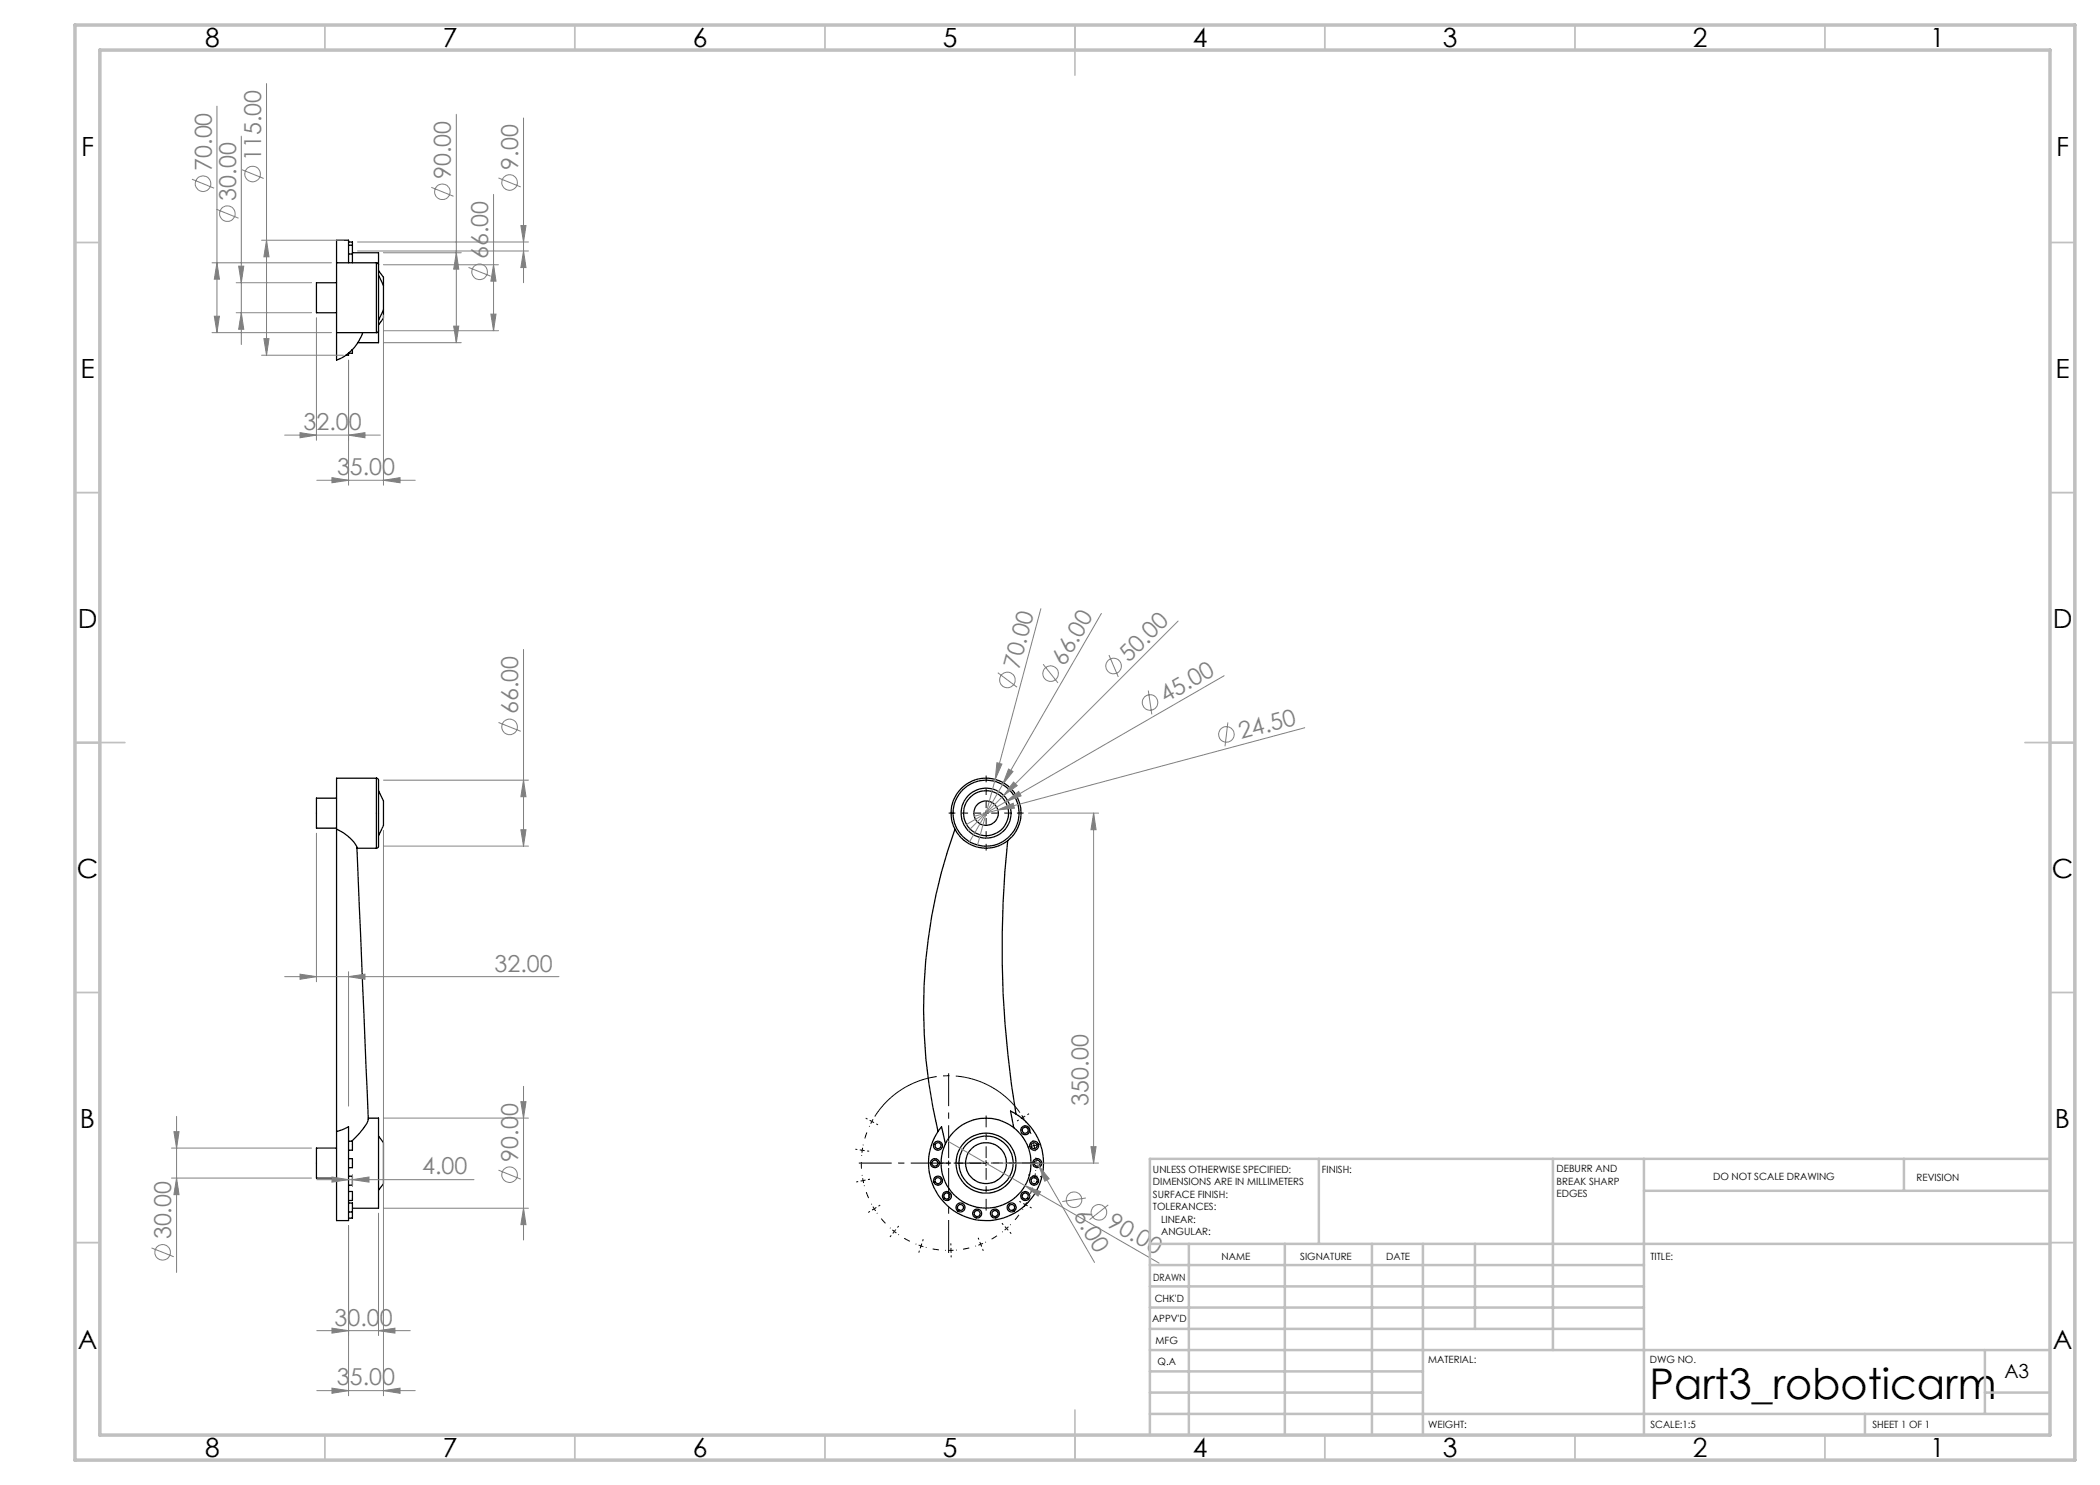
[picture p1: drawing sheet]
<svg xmlns="http://www.w3.org/2000/svg" width="420mm" height="297mm" viewBox="0 0 420 297" stroke-linecap="round" stroke-linejoin="round" font-family="sans-serif">
<g fill="none" stroke="#000" stroke-width=".25">
<path d="M67.3 52.6v13.9M67.3 56.5h-4v6h4M67.3 52.6v-4.6h2.4v4.6M67.3 52.6h8M69.7 48.4h.8v.6M69.7 50.8h.8M69.7 49h.8M70.5 50.5h5.2v2.4M70.5 50.8v1.8M70.5 49.1v1.7M70.5 49v.1M75.3 52.6h.2l.2 .3"/>
<path d="M75.3 52.6v13.9M75.7 52.9v13.2M75.7 54.1l1 1.4v1.6M75.7 55l1 2.1M76.7 57.1v4.9M67.3 66.6v5.4M67.3 66.5h8M70.3 70.1h.2M70.5 70.1v.6h-.8v.3h-.5M70.5 69.9v.2M72.6 66.5a9.2 9.2 0 0 1-5.3 5.5M75.7 66.1l-.2 .4h-.2"/>
<path d="M75.7 66.1v2.4h-4.2M76.7 62v1.6l-1 1.4M76.7 62l-1 2.1M67.3 159.6h-4v6h4M75.3 155.6l.4 .4v13.3l-.2 .3h-.2M75.3 155.6h-8v10.2M75.3 155.6v14M75.7 158.1l1 2.1v4.9l-1 2M67.3 165.8a7.5 7.5 0 0 1 4.1 3.6l2.3 54.5a11.8 11.8 0 0 1-3.4 4.3M67.3 165.8v60.5M71.4 169.6h3.9M191 165.8a105.6 105.6 0 0 0-3.4 60.5"/>
<path d="M201.5 168.1a202.3 202.3 0 0 0 1.7 54.7M67.3 226.3l2.4-.9v18.7h-2.4zM67.3 229.6h-4v6h4M69.7 231.7h.8v1.8h-.8M69.7 228.2h.8v1.8h-.8M69.7 235.2h.8v1.8h-.8M69.7 238.3h.8v1.8h-.8M73.7 223.6h2v18h-5.2M75.7 227.2l1 1.3v8.2l-1 1.4M202.7 225.5l-.6-3.3a11.5 11.5 0 0 1 5.1 16.1 11.5 11.5 0 0 1-16.5 3.8 11.5 11.5 0 0 1-2.4-16.7l.8 3.4M69.7 240.6h.8v1.8M69.7 242.4h.8"/>
<path d="M70.5 242.4v1.2h-.8"/>
<circle cx="197.2" cy="162.6" r="6.6"/>
<circle cx="197.2" cy="162.6" r="5"/>
<circle cx="197.2" cy="162.6" r="4.5"/>
<circle cx="197.2" cy="162.6" r="7"/>
<circle cx="197.2" cy="162.6" r="2.45"/>
<circle cx="187" cy="232.6" r=".6"/>
<circle cx="187" cy="232.6" r=".89"/>
<circle cx="187.6" cy="236.1" r=".59"/>
<circle cx="187.6" cy="236.1" r=".89"/>
<circle cx="187.6" cy="229.1" r=".6"/>
<circle cx="187.6" cy="229.1" r=".9"/>
<circle cx="189.4" cy="239.2" r=".6"/>
<circle cx="189.4" cy="239.2" r=".9"/>
<circle cx="197.2" cy="232.6" r="6"/>
<circle cx="197.2" cy="232.6" r="9"/>
<circle cx="197.2" cy="232.6" r="5.4"/>
<circle cx="197.2" cy="232.6" r="4.1"/>
<circle cx="205" cy="226" r=".9"/>
<circle cx="205" cy="226.1" r=".6"/>
<circle cx="205" cy="239.2" r=".61"/>
<circle cx="205.1" cy="239.2" r=".89"/>
<circle cx="206.8" cy="229.1" r=".9"/>
<circle cx="206.8" cy="236.1" r=".9"/>
<circle cx="206.8" cy="229.1" r=".61"/>
<circle cx="206.8" cy="236.1" r=".59"/>
<circle cx="207.4" cy="232.6" r=".6"/>
<circle cx="207.4" cy="232.6" r=".91"/>
<circle cx="192.1" cy="241.5" r=".9"/>
<circle cx="192.1" cy="241.5" r=".6"/>
<circle cx="195.4" cy="242.7" r=".6"/>
<circle cx="195.4" cy="242.7" r=".9"/>
<circle cx="199" cy="242.7" r=".61"/>
<circle cx="199" cy="242.7" r=".91"/>
<circle cx="202.3" cy="241.5" r=".59"/>
<circle cx="202.3" cy="241.5" r=".9"/>
</g>
<g fill="none" stroke="#808080" stroke-width=".2">
<path d="M53.3 16.7v54.3M38.4 35.8l4.4 1.8M43.4 21.2v45.3M48.3 27.2v41.7M48.3 33.9l4.4 1.8M86.3 37.5l4.4 1.8M91.3 22.9v45.6M98.7 38.9v27.2M99.7 35.6l4.4 1.8M104.7 23.6v32.9M42.4 52.6h23.9M43.3 41.8l4.4 1.8"/>
<path d="M43.4 52.6l.5 3.2h-1zM47.2 56.5h15.1M47.7 53.2h1.1l-.5 3.3zM52.3 48h16.4M53.3 48l.5 3.4h-1zM71.5 48.4h34.2M71.5 50.2h34.2M76.7 52.9h23M76.7 50.5h15.6M91.3 50.5l.5 3.3h-1.1zM93.7 53.5l4.4 1.7M98.7 52.9l.5 3.3h-1z"/>
<path d="M104.2 45.1h1l-.5 3.3zM104.7 50.2l.5 3.3h-1zM42.4 66.5h23.9M42.9 63.2h1l-.5 3.3zM47.2 62.5h15.1M48.3 62.5l.5 3.4h-1.1zM52.3 71h16.4M52.8 67.7h1l-.5 3.3zM63.3 63.5v24.5M69.7 72v25M76.7 66.1h23M76.7 63v34"/>
<path d="M76.7 68.5h15.6M90.7 65.2h1.1l-.5 3.3zM98.2 62.8h1l-.5 3.3zM56.9 87h19.2M60 86.5l3.3 .5-3.3 .6zM63.4 96.1h19.6M66.4 95.5l3.3 .6-3.3 .5zM69.7 87l3.3-.5v1.1zM76.7 96.1l3.3-.6v1.1zM104.7 129.9v39.3M199.6 134.5l3.8 2.9M208.2 121.7l-12.8 47.7"/>
<path d="M208.6 132.9l3 3.7M220.3 122.7l-19.8 34.2M221.8 131l1.9 4.4M229.7 138.1l.7 4.8M235.6 124.2l-41.9 42M244.8 135.1l-43.7 25.3M76.7 156h29M99.7 144.5l4.4 1.8M104.7 156l.5 3.3h-1zM199.4 152.5l1 .3-1.4 3.1zM200.5 156.9l-6.6 11.4M201.7 153.8l.9 .5-2.1 2.6z"/>
<path d="M202.7 156.4l.7 .7-2.7 2zM245.6 144.5l-.6 4.8M260.9 145.6l-66.1 17.7M63.3 166.6v29.8M76.7 169.2h29M76.7 166.1v113M104.2 165.9h1l-.5 3.3zM199.6 162l3-1.3 .3 .9zM201.1 160.4l2.6-2.1 .5 .9zM201.1 160.4l-7.8 4.5M205.7 162.6h14M218.7 162.6v70"/>
<path d="M218.7 162.6l.5 3.3h-1zM56.9 195.3h54.9M60 194.8l3.3 .5-3.3 .6zM69.7 195.3l3.3-.5v1.1zM69.7 194.3v26.9M104.7 217.3v30.7M34.3 229.6h28M34.3 235.6h28M34.8 226.3h1l-.5 3.3zM35.3 235.6l.5 3.3h-1zM35.3 223.3v31.2M63.4 235.9h31.4"/>
<path d="M66.4 235.4l3.3 .5-3.3 .5zM70.5 235.9l3.3-.5v1zM70.5 234.9v2.4M76.7 223.6h29M99.7 234l4.4 1.8M104.2 220.3h1l-.5 3.3zM189.4 228.1l42.4 24.5M198.2 232.6h21.5M205 237.1l3.1 1.2-.5 .9zM207.2 232.1l.6 1M207.8 233.1l2 2.7-.8 .5zM207.8 233.1l11.1 19.4"/>
<path d="M217.2 239.6l-4.8 .7M218.2 229.3h1l-.5 3.3zM30.3 249.6l4.4 1.8M69.7 245.1v34M75.7 242.6v24.5M76.7 241.6h29M104.7 241.6l.5 3.3h-1zM221.7 241l-3.8 2.9M63.4 266.1h18.7M63.4 278.1h19.6M66.4 265.6l3.3 .5-3.3 .5zM66.4 277.6l3.3 .5-3.3 .6z"/>
<path d="M75.7 266.1l3.3-.5v1zM76.7 278.1l3.3-.5v1.1z"/>
<circle cx="40.6" cy="36.7" r="1.56"/>
<circle cx="50.5" cy="34.8" r="1.56"/>
<circle cx="88.5" cy="38.3" r="1.55"/>
<circle cx="101.9" cy="36.5" r="1.56"/>
<circle cx="45.5" cy="42.7" r="1.55"/>
<circle cx="95.9" cy="54.4" r="1.55"/>
<circle cx="201.5" cy="136" r="1.56"/>
<circle cx="210.1" cy="134.7" r="1.56"/>
<circle cx="222.7" cy="133.2" r="1.55"/>
<circle cx="101.9" cy="145.4" r="1.56"/>
<circle cx="230" cy="140.5" r="1.55"/>
<circle cx="245.3" cy="146.9" r="1.55"/>
<circle cx="101.9" cy="235" r="1.56"/>
<circle cx="214.8" cy="240" r="1.55"/>
<circle cx="32.5" cy="250.5" r="1.55"/>
<circle cx="219.8" cy="242.5" r="1.56"/>
</g>
<g fill="none" stroke="#000" stroke-width=".2" stroke-dasharray="15.2 1.3 1.3 1.3" stroke-linecap="butt">
<path d="M171.5 229.9l-.4-.1M171.6 236.3l-.4 .1M172.5 230.1l-.1 .4M172.5 230.1v-.5M172.5 230.1l-.5-.1M172.5 230.1h.4M172.6 236.1l.1 .5M172.6 236.1l-.1-.5M172.6 236.1l-.5 .1M172.6 236.1l.5-.1M173.4 230.2l.4 .1M173.5 223.8l-.4-.2"/>
<path d="M173.6 235.9l.4-.1M174.4 224.3l-.3 .4M174.4 224.3l.2-.4M174.4 224.3l-.5-.2M174.4 224.3l.4 .2M175.2 224.8l.4 .2M189.7 232.6v-.5M189.7 232.6h-.5M189.7 232.6v.5M189.7 232.6h.5M203.8 224l-.4 .2M204.6 223.5l-.3-.4"/>
<path d="M204.6 223.5l.3 .4M204.6 223.5l.4-.3M204.6 223.5l-.4 .2M205.5 223l.3-.3M205.9 229.3l-.4 .1M206 235h-.4M207 235.2l.1-.5M207 235.2l-.1 .5M207 235.2l.5 .1M207 235.2l-.5-.1M207.8 228.9l.4-.1M208 235.3l.4 .1"/>
<path d="M174 242.3l-.3 .2M174.8 241.8l.3 .4M174.8 241.8l-.2-.5M174.8 241.8l-.4 .2M174.8 241.8l.5-.3M175.7 241.2l.3-.2M178.2 247.1l-.2 .3M178.9 246.3l.4 .3M178.9 246.3l-.4-.3M178.9 246.3l-.3 .4M178.9 246.3l.3-.4M179.5 245.5l.2-.3"/>
<path d="M183.9 250.1l-.1 .4M184.2 249.2l.5 .1M184.2 249.2l-.5-.2M184.2 249.2l-.2 .5M184.2 249.2l.2-.5M184.5 248.2l.1-.3M190.2 249.1v-.4M190.2 250.1h.5M190.2 250.1h-.5M190.2 250.1v.5M190.2 250.1v-.5M190.2 251.1v.4"/>
<path d="M195.8 247.9l-.2-.3M196.1 248.9l.5-.2M196.1 248.9l-.4 .1M196.1 248.9l.2 .4M196.1 248.9l-.1-.5M196.5 249.8l.2 .4M200.7 244.9l-.3-.3M201.3 245.7l.4-.4M201.3 245.7l-.4 .3M201.3 245.7l.3 .4M201.3 245.7l-.3-.4M202 246.4l.2 .3"/>
<path d="M204.2 240.5l-.3-.2M205.1 240.9l.2-.4M205.1 240.9l-.3 .5M205.1 240.9l.4 .3M205.1 240.9l-.5-.2M206 241.4l.3 .2"/>
</g>
<path d="M172.3 231v2.1l.1 2M172.8 237.1l.7 1.9 .8 1.9M173.9 225.2l-.7 1.9-.6 2M206.6 228.1l-.6-1.9-.9-1.9M207.1 234.2l.1-2.1-.2-2M175.4 242.6l1.3 1.6 1.4 1.5M179.7 246.9l1.7 1.1 1.9 .8M185.2 249.5l2 .4 2 .2M191.2 250l2-.3 2-.5M197.1 248.5l1.8-1 1.6-1.2M202 245l1.4-1.5 1.2-1.7M205.5 240l.8-1.9 .5-1.9" fill="none" stroke="#000" stroke-width=".2" stroke-dasharray="15.2 1.3 1.3 1.3" stroke-dashoffset="15.1" stroke-linecap="butt"/>
<path d="M204.1 222.6a17.5 17.5 0 0 0-29.2 .8" fill="none" stroke="#000" stroke-width=".2" stroke-dasharray="15.2 1.3 1.3 1.3" stroke-dashoffset="-.1" stroke-linecap="butt"/>
<path d="M196.7 162.6h1M197.2 162.1v1M196.7 232.6h1M197.2 232.1v1M206.7 228.6l.2 1M207.3 229l-1 .2" fill="none" stroke="#000" stroke-width=".2"/>
<path d="M196.2 162.6h-6.5M197.2 161.6v-6.5M197.2 163.6v6.5M198.2 162.6h6.5" fill="none" stroke="#000" stroke-width=".2" stroke-dasharray="15.2 1.3 1.3 1.3" stroke-dashoffset="13.9" stroke-linecap="butt"/>
<path d="M196.2 232.6h-8.5M197.2 231.6v-8.5M197.2 233.6v8.5M198.2 232.6h8.5" fill="none" stroke="#000" stroke-width=".2" stroke-dasharray="15.2 1.3 1.3 1.3" stroke-dashoffset="12.9" stroke-linecap="butt"/>
<path d="M188.7 232.6h-16.9M189.7 231.6v-17M189.7 233.6v17M190.7 232.6h17" fill="none" stroke="#000" stroke-width=".2" stroke-dasharray="15.2 1.3 1.3 1.3" stroke-dashoffset="8.7" stroke-linecap="butt"/>
<g fill="none" stroke="#c0c0c0" stroke-width=".35">
<path d="M65 5v5M115 5v5M165 5v5M215 5v10M265 5v5M315 5v5M365 5v5M15 48.5h5M410 48.5h5M15 98.5h5M410 98.5h5M15 148.5h10"/>
<path d="M405 148.5h10M15 198.5h5M410 198.5h5M15 248.5h5M410 248.5h5M65 287v5M115 287v5M165 287v5M215 282v10M265 287v5M315 287v5M365 287v5"/>
</g>
<g fill="none" stroke="#c0c0c0" stroke-width=".5">
<path d="M263.8 231.8v17M310.6 231.8v38.2M328.8 231.8v55.2M328.8 238.2h81.2M380.8 231.8v6.4M410 231.8h-180v55.2M230 248.8h180M230 257.3h98.8M230 253h98.8M237.8 248.8v38.2M257 248.8v38.2M274.4 248.8v38.2"/>
<path d="M284.6 248.8v38.2M295 248.8v17M230 265.8h98.8M230 261.5h98.8M230 278.5h54.6M230 274.3h54.6M230 270h180M397 278.5h13M397 270v12.8M230 282.8h180M373 282.8v4.2"/>
</g>
<path d="M15 5h400v287h-400zM20 10h390v277h-390z" fill="none" stroke="#c0c0c0" stroke-width=".7"/>
<g fill="#808080">
<path d="M199.6 162l3-1.3 .3 .9z"/>
<path d="M201.1 160.4l2.6-2.1 .5 .9z"/>
<path d="M202.7 156.4l.7 .7-2.7 2z"/>
<path d="M201.7 153.8l.9 .5-2.1 2.6z"/>
<path d="M199.4 152.5l1 .3-1.4 3.1z"/>
<path d="M207.8 233.1l2 2.7-.8 .5z"/>
<path d="M205 237.1l3.1 1.2-.5 .9z"/>
<path d="M69.7 195.3l3.3-.5v1.1zM60 194.8l3.3 .5-3.3 .6zM69.7 87l3.3-.5v1.1zM60 86.5l3.3 .5-3.3 .6z"/>
<path d="M66.4 265.6l3.3 .5-3.3 .5zM75.7 266.1l3.3-.5v1zM66.4 277.6l3.3 .5-3.3 .6zM76.7 278.1l3.3-.5v1.1zM66.4 235.4l3.3 .5-3.3 .5zM70.5 235.9l3.3-.5v1zM66.4 95.5l3.3 .6-3.3 .5zM76.7 96.1l3.3-.6v1.1z"/>
<path d="M104.2 165.9h1l-.5 3.3zM104.7 156l.5 3.3h-1zM218.2 229.3h1l-.5 3.3zM218.7 162.6l.5 3.3h-1zM48.3 62.5l.5 3.4h-1.1zM47.7 53.2h1.1l-.5 3.3zM98.2 62.8h1l-.5 3.3zM98.7 52.9l.5 3.3h-1zM42.9 63.2h1l-.5 3.3zM43.4 52.6l.5 3.2h-1zM52.8 67.7h1l-.5 3.3zM53.3 48l.5 3.4h-1z"/>
<path d="M34.8 226.3h1l-.5 3.3zM35.3 235.6l.5 3.3h-1zM104.2 220.3h1l-.5 3.3zM104.7 241.6l.5 3.3h-1zM104.2 45.1h1l-.5 3.3zM104.7 50.2l.5 3.3h-1zM91.3 50.5l.5 3.3h-1.1zM90.7 65.2h1.1l-.5 3.3z"/>
</g>
<text font-size="8.5" x="329.9" y="279.7">Part3_roboticarm</text>
<g font-size="5.3">
<text x="41" y="9.5">8</text>
<text x="88.5" y="9.5">7</text>
<text x="138.5" y="9.5">6</text>
<text x="188.5" y="9.5">5</text>
<text x="238.5" y="9.5">4</text>
<text x="288.5" y="9.5">3</text>
<text x="338.5" y="9.5">2</text>
<text x="386" y="9.5">1</text>
<text x="16.2" y="31.2">F</text>
<text x="411.2" y="31.2">F</text>
<text x="16.1" y="75.5">E</text>
<text x="411.1" y="75.5">E</text>
<text x="15.5" y="125.5">D</text>
<text x="410.5" y="125.5">D</text>
<text x="15.4" y="175.5">C</text>
<text x="410.4" y="175.5">C</text>
<text x="16" y="225.5">B</text>
<text x="411" y="225.5">B</text>
<text x="15.5" y="269.7">A</text>
<text x="410.5" y="269.7">A</text>
<text x="41" y="291.5">8</text>
<text x="88.5" y="291.5">7</text>
<text x="138.5" y="291.5">6</text>
<text x="188.5" y="291.5">5</text>
<text x="238.5" y="291.5">4</text>
<text x="288.5" y="291.5">3</text>
<text x="338.5" y="291.5">2</text>
<text x="386" y="291.5">1</text>
</g>
<g font-size="4.7" fill="#808080">
<text x="42.3" y="34.2" transform="rotate(-90 42.3 34.2)">70.00</text>
<text x="52.3" y="32.2" transform="rotate(-90 52.3 32.2)">115.00</text>
<text x="90.2" y="35.8" transform="rotate(-90 90.2 35.8)">90.00</text>
<text x="103.7" y="33.9" transform="rotate(-90 103.7 33.9)">9.00</text>
<text x="47.2" y="40.1" transform="rotate(-90 47.2 40.1)">30.00</text>
<text x="97.7" y="51.8" transform="rotate(-90 97.7 51.8)">66.00</text>
<text x="60.7" y="86">32.00</text>
<text x="67.4" y="95">35.00</text>
<text x="203.8" y="133.9" transform="rotate(-75 203.8 133.9)">70.00</text>
<text x="212.9" y="133.3" transform="rotate(-60 212.9 133.3)">66.00</text>
<text x="225.8" y="132.6" transform="rotate(-45 225.8 132.6)">50.00</text>
<text x="103.7" y="142.8" transform="rotate(-90 103.7 142.8)">66.00</text>
<text x="233.1" y="140.7" transform="rotate(-30 233.1 140.7)">45.00</text>
<text x="248.2" y="147.9" transform="rotate(-15 248.2 147.9)">24.50</text>
<text x="98.9" y="194.3">32.00</text>
<text x="217.7" y="221.1" transform="rotate(-90 217.7 221.1)">350.00</text>
<text x="103.7" y="232.3" transform="rotate(-90 103.7 232.3)">90.00</text>
<text x="84.4" y="234.9">4.00</text>
<text x="214.6" y="243" transform="rotate(60 214.6 243)">6.00</text>
<text x="221.2" y="245.2" transform="rotate(30 221.2 245.2)">90.00</text>
<text x="34.3" y="247.9" transform="rotate(-90 34.3 247.9)">30.00</text>
<text x="66.9" y="265.1">30.00</text>
<text x="67.4" y="277.1">35.00</text>
</g>
<text font-size="3.9" x="400.9" y="275.5">A3</text>
<g font-size="2">
<text x="230.6" y="234.6">UNLESS OTHERWISE SPECIFIED:</text>
<text x="230.6" y="237.1">DIMENSIONS ARE IN MILLIMETERS</text>
<text x="230.6" y="239.6">SURFACE FINISH:</text>
<text x="264.4" y="234.6">FINISH:</text>
<text x="311.3" y="234.5">DEBURR AND</text>
<text x="311.3" y="237">BREAK SHARP</text>
<text x="311.3" y="239.5">EDGES</text>
<text x="342.6" y="236">DO NOT SCALE DRAWING</text>
<text x="383.3" y="236.2">REVISION</text>
<text x="230.6" y="242.1">TOLERANCES:</text>
<text x="232.2" y="244.6">LINEAR:</text>
<text x="232.2" y="247.1">ANGULAR:</text>
<text x="244.3" y="252">NAME</text>
<text x="260" y="251.9">SIGNATURE</text>
<text x="277.2" y="251.9">DATE</text>
<text x="330.1" y="251.9">TITLE:</text>
<text x="230.6" y="256.1">DRAWN</text>
<text x="230.9" y="260.3">CHK'D</text>
<text x="230.4" y="264.4">APPV'D</text>
<text x="231.1" y="268.8">MFG</text>
<text x="231.5" y="273">Q.A</text>
<text x="285.6" y="272.5">MATERIAL:</text>
<text x="330" y="272.5">DWG NO.</text>
<text x="285.6" y="285.5">WEIGHT:</text>
<text x="330.1" y="285.6">SCALE:1:5</text>
<text x="374.5" y="285.6">SHEET 1 OF 1</text>
</g>
</svg>
